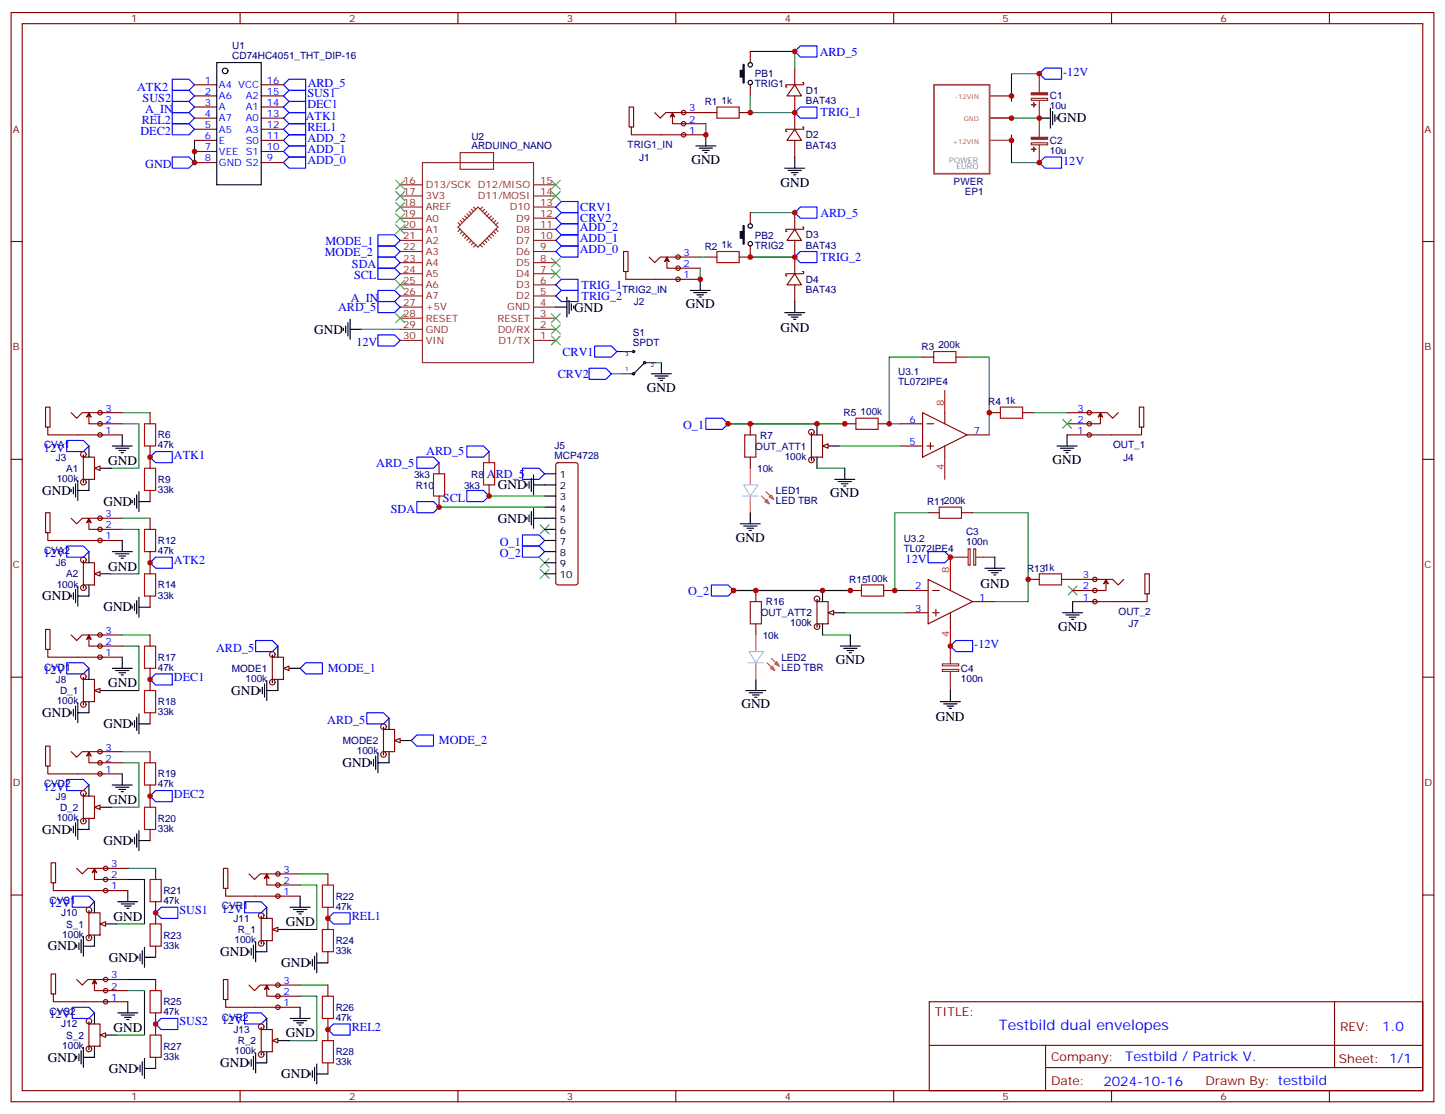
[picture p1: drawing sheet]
<svg xmlns="http://www.w3.org/2000/svg" width="459mm" height="354mm" viewBox="0 0 459 354" stroke-linecap="round" stroke-linejoin="round" font-family="sans-serif">
<g fill="none" stroke="#870000" stroke-width=".35">
<path d="M3.5 4h451.6v345.7h-451.6zM7.1 7.5h444.5v338.7h-444.5zM76.2 4v3.5M145.3 4v3.5M214.5 4v3.5M283.6 4v3.5M352.8 4v3.5M421.9 4v3.5M224 35.7h3.5M234.6 35.7h3.5M252.2 26.9l2.2 3.5h-4.6zM252.2 21.6v5.3"/>
<path d="M252.2 30.4v10.6M254.7 26.2h.4v.7h-5.7v.7h.4M252.2 41l2.2 3.6h-4.6zM252.2 44.6v5.2M254.7 40.3h.4v.7h-5.7v.7h.4M3.5 76.7h3.6M252.2 72.8l2.2 3.5h-4.6zM252.2 67.5v5.3M252.2 76.3v10.6M254.7 72.1h.4v.7h-5.7v.7h.4M451.6 76.7h3.5M224 81.6h3.5"/>
<path d="M234.6 81.6h3.5M252.2 86.9l2.2 3.5h-4.6zM252.2 90.4v5.3M254.7 86.2h.4v.7h-5.7v.7h.4M3.5 145.8h3.6M451.6 145.8h3.5M3.5 214.9h3.6M451.6 214.9h3.5M121.7 231.5h3.5v7.1h-3.5zM3.5 284.1h3.6M451.6 284.1h3.5M294.9 318h156.7v28.2h-156.7z"/>
<path d="M423.5 318l.1 20.9M295 331.8h156.4M331.8 338.9h119.6M331.8 331.8v14.1M76.2 346.2v3.5M145.3 346.2v3.5M214.5 346.2v3.5M283.6 346.2v3.5M352.8 346.2v3.5M421.9 346.2v3.5"/>
</g>
<g fill="none" stroke="#8c2424" stroke-width=".35">
<path d="M327.3 31.2h5.2v.7h-5.2zM329.8 23.4v6M329.8 31.9v11.6M127 58.7h7.1M134.1 51.6h35.2v63.5h-35.2zM146 48.4h10.6v5.3h-10.6zM169.3 58.7h7.1M327.3 45.3h5.2v.7h-5.2zM329.8 46v5.6M127 62.2h7.1M127 65.7h7.1M127 69.3h7.1"/>
<path d="M127 72.8h7.1M127 76.3h7.1M127 79.8h7.1M145.3 72.1l6.4-6.4 6.3 6.4-6.3 6.3zM145.3 70.7l.7 .7M146 70l.8 .7M146 72.8l-.7 .7M146.8 69.3l.7 .7M146.8 73.5l-.8 .7M147.5 68.5l.7 .8M147.5 74.2l-.7 .7M148.2 67.8l.7 .7"/>
<path d="M148.2 74.9l-.7 .7M148.9 67.1l.7 .7M148.9 75.6l-.7 .7M149.6 66.4l.7 .7M149.6 76.3l-.7 .7M150.3 65.7l.7 .7M150.3 77l-.7 .7M151 77.7l-.7 .7M152.4 77.7l.7 .7M153.1 77l.7 .7M153.1 65.7l-.7 .7M153.8 76.3l.7 .7"/>
<path d="M153.8 66.4l-.7 .7M154.5 67.1l-.7 .7M154.5 75.6l.7 .7M155.2 74.9l.7 .7M155.2 67.8l-.7 .7M155.9 74.2l.7 .7M155.9 68.5l-.7 .8M156.6 73.5l.7 .7M156.6 69.3l-.7 .7M157.3 72.8l.7 .7M157.3 70l-.7 .7M158 70.7l-.7 .7"/>
<path d="M169.3 62.2h7.1M169.3 65.7h7.1M169.3 69.3h7.1M169.3 72.8h7.1M169.3 76.3h7.1M169.3 79.8h7.1M127 83.4h7.1M127 86.9h7.1M127 90.4h7.1M127 93.9h7.1M127 97.5h7.1M169.3 83.4h7.1"/>
<path d="M169.3 86.9h7.1M169.3 90.4h7.1M169.3 93.9h7.1M169.3 97.5h7.1M127 101h7.1M127 104.5h7.1M127 108.1h7.1M169.3 101h7.1M169.3 104.5h7.1M169.3 108.1h7.1"/>
</g>
<path d="M227.5 34h7.1v3.5h-7.1zM227.5 79.8h7.1v3.6h-7.1z" fill="none" stroke="#a10000" stroke-width=".35"/>
<g fill="none" stroke="#000" stroke-width=".35">
<path d="M249.1 53.4h6.3M250.1 54.1h4.3M251.2 54.8h2.1M251.9 55.5h.7M252.2 49.8v3.6M249.1 99.2h6.3M250.1 99.9h4.3M252.2 95.7v3.5M251.2 100.6h2.1M251.9 101.4h.7M123.5 228v3.5M123.5 238.6v3.5"/>
<path d="M127 235.1h3.5"/>
</g>
<path d="M252.2 16.3l1.8-1.7h5.3v3.5h-5.3zM252.2 35.7l1.8-1.7h5.3v3.5h-5.3zM329.8 23.4l1.8-1.8h5.3v3.6h-5.3zM329.8 51.6l1.8-1.8h5.3v3.6h-5.3zM252.2 67.5l1.8-1.8h5.3v3.6h-5.3zM252.2 81.6l1.8-1.8h5.3v3.6h-5.3zM47.6 145.1l1.8-1.8h5.3v3.6h-5.3z" fill="none" stroke="#00f" stroke-width=".35"/>
<path d="M321 37.5h8.8M329.8 23.4h-8.8v8.8M321 42.8v8.8h8.8" fill="none" stroke="#008700" stroke-width=".35"/>
<g fill="#8c2424" stroke="#8c2424" stroke-width=".35">
<path d="M327.3 29.5h5.2v.6h-5.2z"/>
<path d="M327.4 33.2l1.4 .1z"/>
<path d="M328.1 32.6v1.4z"/>
<path d="M327.3 43.6h5.2v.6h-5.2z"/>
<path d="M327.4 47.3l1.4 .1z"/>
<path d="M328.1 46.7v1.4z"/>
</g>
<path d="M296.4 26.9h17.7v28.2h-17.7z" fill="none" stroke="#a64a4a" stroke-width=".56"/>
<path d="M314.1 30.4h6.9M314.1 37.5h6.9M314.1 44.6h6.9" fill="none" stroke="#a64a4a" stroke-width=".35"/>
<path d="M125.2 235.1l1.8-.7v1.4z" fill="#f0f0f0" stroke="#870000" stroke-width=".35"/>
<g fill="none" stroke="#000" stroke-width=".35">
<path d="M82.5 218.8v.7M83.3 218.1v2.1M84 217.1v4.2M84.7 216v6.4M88.2 215.7v3.5h-3.5M88.2 205.1v3.5M91.7 212.1h3.5M119.2 240v4.2M119.9 238.9v6.4M121.7 230.8v.7M121.7 238.9v.7M117.8 241.8v.7"/>
<path d="M118.5 241.1v2.1M119.9 242.1h3.6"/>
</g>
<g fill="none" stroke="#870000" stroke-width=".35">
<path d="M86.4 208.6h3.6v7.1h-3.6z"/>
<circle cx="121.7" cy="239.5" r=".88"/>
<circle cx="121.7" cy="230.6" r=".88"/>
</g>
<path d="M81.1 203.3h5.3l1.8 1.8-1.8 1.7h-5.3zM95.2 212.1l1.8-1.7h5.3v3.5h-5.3zM116.4 226.2h5.3l1.8 1.8-1.8 1.8h-5.3zM130.5 235.1l1.8-1.8h5.3v3.5h-5.3z" fill="none" stroke="#00f" stroke-width=".35"/>
<path d="M90 212.1l1.7-.7v1.4z" fill="#f0f0f0" stroke="#870000" stroke-width=".35"/>
<path d="M86.4 207.9v.7M86.4 216v.7M84.7 288v3.5M84.7 298.6v3.5M88.2 295h3.5" fill="none" stroke="#000" stroke-width=".35"/>
<g fill="none" stroke="#870000" stroke-width=".35">
<path d="M82.9 291.5h3.5v7.1h-3.5z"/>
<circle cx="86.4" cy="216.5" r=".88"/>
<circle cx="86.4" cy="207.7" r=".88"/>
</g>
<path d="M54.7 35.7h5.3l1.7 1.8-1.7 1.8h-5.3zM90 41l1.7-1.7h5.3v3.5h-5.3z" fill="none" stroke="#00f" stroke-width=".35"/>
<path d="M86.4 295l1.8-.7v1.4z" fill="#f0f0f0" stroke="#870000" stroke-width=".35"/>
<path d="M80.4 300v4.2M81.1 298.9v6.4M82.9 290.8v.7M82.9 298.9v.7M79 301.7v.7M79.7 301v2.1M81.1 302.1h3.6" fill="none" stroke="#000" stroke-width=".35"/>
<g fill="none" stroke="#870000" stroke-width=".35">
<circle cx="82.9" cy="290.6" r=".88"/>
<circle cx="82.9" cy="299.4" r=".88"/>
</g>
<path d="M77.6 286.2h5.3l1.8 1.8-1.8 1.7h-5.3z" fill="none" stroke="#00f" stroke-width=".35"/>
<g fill="#f0f0f0" stroke="#870000" stroke-width=".35">
<circle cx="88.2" cy="284.4" r=".71"/>
<circle cx="88.2" cy="280.9" r=".71"/>
<circle cx="88.2" cy="277.4" r=".71"/>
</g>
<path d="M79 277.4l1.8 1.8 1.7-1.8h12.7M84.7 278.1l.7 .7-.7-1.4-.7 1.4 .7-.7v2.8h10.5M104.1 277.4v3.5M71.6 282h.7v-6.4h-1.4v6.4h.7v2.4h23.6M104.1 288v7M104.1 302.1v3.5M104.1 312.7v3.5M104.1 323.3v7M104.1 337.4v3.5" fill="none" stroke="#870000" stroke-width=".35"/>
<path d="M95.2 277.4h8.9M95.2 280.9h5.3v14.1h-8.8M95.2 316.2h5.3v14.1h-8.8M95.2 312.7h8.9" fill="none" stroke="#008700" stroke-width=".35"/>
<g fill="none" stroke="#000" stroke-width=".35">
<path d="M92.1 288h6.3M93.1 288.7h4.3M94.2 289.4h2.1M94.9 290.1h.7M95.2 284.4v3.6M95.2 319.7v3.6M98.4 305.3v.7M99.1 304.6v2.1M99.8 303.5v4.2M100.5 305.6h3.6M100.5 302.4v6.4M92.1 323.3h6.3"/>
<path d="M93.1 324h4.3M94.2 324.7h2.1M94.9 325.4h.7M99.1 339.8v2.1M99.8 338.8v4.2M100.5 337.7v6.4M98.4 340.5v.7M100.5 340.9h3.6"/>
</g>
<path d="M102.3 280.9h3.5v7.1h-3.5zM102.3 295h3.5v7.1h-3.5zM102.3 316.2h3.5v7.1h-3.5zM102.3 330.3h3.5v7.1h-3.5z" fill="none" stroke="#a10000" stroke-width=".35"/>
<path d="M104.1 291.5l1.7-1.8h5.3v3.6h-5.3zM104.1 326.8l1.7-1.8h5.3v3.5h-5.3z" fill="none" stroke="#00f" stroke-width=".35"/>
<g fill="#f0f0f0" stroke="#870000" stroke-width=".35">
<circle cx="88.2" cy="319.7" r=".71"/>
<circle cx="88.2" cy="316.2" r=".71"/>
<circle cx="88.2" cy="312.7" r=".71"/>
</g>
<path d="M71.6 317.3h.7v-6.4h-1.4v6.4h.7v2.4h23.6M79 312.7l1.8 1.7 1.7-1.7h12.7M84.7 313.4l.7 .7-.7-1.4-.7 1.4 .7-.7v2.8h10.5M82.9 326.8h3.5v7h-3.5z" fill="none" stroke="#870000" stroke-width=".35"/>
<path d="M77.6 321.5h5.3l1.8 1.8-1.8 1.7h-5.3z" fill="none" stroke="#00f" stroke-width=".35"/>
<path d="M79 337v.7M79.7 336.3v2.1M80.4 335.2v4.3M81.1 334.2v6.3M84.7 333.8v3.6h-3.6M84.7 323.3v3.5M88.2 330.3h3.5" fill="none" stroke="#000" stroke-width=".35"/>
<path d="M86.4 330.3l1.8-.7v1.4z" fill="#f0f0f0" stroke="#870000" stroke-width=".35"/>
<path d="M30 321.5v3.5M30 332.1v3.5M33.5 328.5h3.5M82.9 326.1v.7M82.9 334.2v.7" fill="none" stroke="#000" stroke-width=".35"/>
<g fill="none" stroke="#870000" stroke-width=".35">
<path d="M28.2 325h3.5v7.1h-3.5z"/>
<circle cx="82.9" cy="334.7" r=".88"/>
<circle cx="82.9" cy="325.9" r=".88"/>
</g>
<path d="M54.7 39.3h5.3l1.7 1.7-1.7 1.8h-5.3zM54.7 28.7h5.3l1.7 1.7-1.7 1.8h-5.3zM91.7 28.7h5.3v3.5h-5.3l-1.7-1.8z" fill="none" stroke="#00f" stroke-width=".35"/>
<path d="M31.7 328.5l1.8-.7v1.4z" fill="#f0f0f0" stroke="#870000" stroke-width=".35"/>
<path d="M24.3 335.2v.8M25 334.5v2.2M25.8 333.5v4.2M26.5 335.6h3.5M26.5 332.4v6.4M28.2 324.3v.7M28.2 332.4v.7" fill="none" stroke="#000" stroke-width=".35"/>
<g fill="none" stroke="#870000" stroke-width=".35">
<circle cx="28.2" cy="333" r=".88"/>
<circle cx="28.2" cy="324.1" r=".88"/>
</g>
<path d="M22.9 319.7h5.3l1.8 1.8-1.8 1.8h-5.3z" fill="none" stroke="#00f" stroke-width=".35"/>
<g fill="#f0f0f0" stroke="#870000" stroke-width=".35">
<circle cx="33.5" cy="318" r=".71"/>
<circle cx="33.5" cy="314.4" r=".71"/>
<circle cx="33.5" cy="310.9" r=".71"/>
</g>
<path d="M49.4 275.6v3.6M49.4 286.2v7.1M16.9 315.5h.7v-6.4h-1.4v6.4h.7v2.5h23.7M24.3 310.9l1.8 1.8 1.8-1.8h12.7M30 311.6l.7 .7-.7-1.4-.7 1.4 .7-.7v2.8h10.6M49.4 300.3v3.5M49.4 310.9v3.5M49.4 321.5v7M49.4 335.6v3.5" fill="none" stroke="#870000" stroke-width=".35"/>
<path d="M40.6 279.2h5.3v14.1h-8.9M40.6 275.6h8.8M40.6 314.4h5.3v14.1h-8.9M40.6 310.9h8.8" fill="none" stroke="#008700" stroke-width=".35"/>
<g fill="none" stroke="#000" stroke-width=".35">
<path d="M37.4 286.2h6.3M38.5 286.9h4.2M39.5 287.6h2.1M40.2 288.3h.7M40.6 282.7v3.5M40.6 318v3.5M43.7 303.5v.7M44.4 302.8v2.1M45.2 301.7v4.3M45.9 300.7v6.3M45.9 303.8h3.5M37.4 321.5h6.3"/>
<path d="M38.5 322.2h4.2M39.5 322.9h2.1M40.2 323.6h.7M43.7 338.8v.7M44.4 338.1v2.1M45.2 337v4.2M45.9 339.1h3.5M45.9 336v6.3"/>
</g>
<path d="M47.6 279.2h3.6v7h-3.6zM47.6 293.3h3.6v7h-3.6zM47.6 314.4h3.6v7.1h-3.6zM47.6 328.5h3.6v7.1h-3.6z" fill="none" stroke="#a10000" stroke-width=".35"/>
<path d="M91.7 35.7h5.3v3.6h-5.3l-1.7-1.8zM91.7 32.2h5.3v3.5h-5.3l-1.7-1.7zM49.4 289.7l1.8-1.7h5.2v3.5h-5.2zM51.2 323.3h5.2v3.5h-5.2l-1.8-1.8z" fill="none" stroke="#00f" stroke-width=".35"/>
<g fill="#f0f0f0" stroke="#870000" stroke-width=".35">
<circle cx="33.5" cy="282.7" r=".71"/>
<circle cx="33.5" cy="279.2" r=".71"/>
<circle cx="33.5" cy="275.6" r=".71"/>
</g>
<path d="M24.3 275.6l1.8 1.8 1.8-1.8h12.7M30 276.3l.7 .7-.7-1.4-.7 1.4 .7-.7v2.9h10.6M16.9 280.2h.7v-6.3h-1.4v6.3h.7v2.5h23.7M28.2 289.7h3.5v7.1h-3.5z" fill="none" stroke="#870000" stroke-width=".35"/>
<path d="M22.9 284.4h5.3l1.8 1.8-1.8 1.8h-5.3z" fill="none" stroke="#00f" stroke-width=".35"/>
<path d="M24.3 300v.7M25 299.3v2.1M25.8 298.2v4.2M26.5 297.1v6.4M30 296.8v3.5h-3.5M30 286.2v3.5M33.5 293.3h3.5" fill="none" stroke="#000" stroke-width=".35"/>
<path d="M31.7 293.3l1.8-.7v1.4z" fill="#f0f0f0" stroke="#870000" stroke-width=".35"/>
<path d="M35.6 249.2h6.4M36.7 249.9h4.2M37.7 250.6h2.2M38.5 251.3h.7M38.8 245.6v3.6M42 266.5v.7M42.7 265.7v2.2M43.4 264.7v4.2M44.1 266.8h3.5M44.1 263.6v6.4M28.2 289v.7M28.2 297.1v.8" fill="none" stroke="#000" stroke-width=".35"/>
<g fill="none" stroke="#870000" stroke-width=".35">
<path d="M47.6 238.6v3.5M47.6 249.2v7M47.6 263.3v3.5"/>
<circle cx="28.2" cy="297.7" r=".88"/>
<circle cx="28.2" cy="288.9" r=".88"/>
</g>
<path d="M47.6 252.7l1.8-1.8h5.3v3.6h-5.3z" fill="none" stroke="#00f" stroke-width=".35"/>
<path d="M38.8 238.6h8.8M38.8 242.1h5.3v14.1h-8.8" fill="none" stroke="#008700" stroke-width=".35"/>
<path d="M45.9 256.2h3.5v7.1h-3.5zM45.9 242.1h3.5v7.1h-3.5z" fill="none" stroke="#a10000" stroke-width=".35"/>
<g fill="#f0f0f0" stroke="#870000" stroke-width=".35">
<circle cx="31.8" cy="245.6" r=".71"/>
<circle cx="31.8" cy="242.1" r=".71"/>
<circle cx="31.8" cy="238.6" r=".71"/>
</g>
<path d="M22.6 238.6l1.7 1.7 1.8-1.7h12.7M28.2 239.3l.7 .7-.7-1.4-.7 1.4 .7-.7v2.8h10.6M15.2 243.2h.7v-6.4h-1.4v6.4h.7v2.4h23.6M26.5 252.7h3.5v7.1h-3.5z" fill="none" stroke="#870000" stroke-width=".35"/>
<path d="M21.2 247.4h5.3l1.7 1.8-1.7 1.7h-5.3z" fill="none" stroke="#00f" stroke-width=".35"/>
<path d="M28.2 259.8v3.5h-3.5M28.2 249.2v3.5M31.7 256.2h3.6M22.6 262.9v.7M23.3 262.2v2.1M24 261.2v4.2M24.7 260.1v6.4" fill="none" stroke="#000" stroke-width=".35"/>
<path d="M30 256.2l1.7-.7v1.4z" fill="#f0f0f0" stroke="#870000" stroke-width=".35"/>
<path d="M35.6 212.1h6.4M36.7 212.8h4.2M37.7 213.5h2.2M38.5 214.2h.7M38.8 208.6v3.5M42 229.4v.7M42.7 228.7v2.1M43.4 227.6v4.3M44.1 229.8h3.5M44.1 226.6v6.3M26.5 252v.7M26.5 260.1v.7" fill="none" stroke="#000" stroke-width=".35"/>
<g fill="none" stroke="#870000" stroke-width=".35">
<path d="M47.6 201.5v3.6M47.6 212.1v7.1M47.6 226.2v3.6"/>
<circle cx="26.5" cy="251.8" r=".88"/>
<circle cx="26.5" cy="260.6" r=".88"/>
</g>
<path d="M47.6 215.7l1.8-1.8h5.3v3.5h-5.3z" fill="none" stroke="#00f" stroke-width=".35"/>
<path d="M38.8 205.1h5.3v14.1h-8.8M38.8 201.5h8.8" fill="none" stroke="#008700" stroke-width=".35"/>
<path d="M45.9 219.2h3.5v7h-3.5zM45.9 205.1h3.5v7h-3.5z" fill="none" stroke="#a10000" stroke-width=".35"/>
<g fill="#f0f0f0" stroke="#870000" stroke-width=".35">
<circle cx="31.8" cy="208.6" r=".71"/>
<circle cx="31.8" cy="205.1" r=".71"/>
<circle cx="31.8" cy="201.5" r=".71"/>
</g>
<path d="M15.2 206.1h.7v-6.3h-1.4v6.3h.7v2.5h23.6M22.6 201.5l1.7 1.8 1.8-1.8h12.7M26.5 215.7h3.5v7h-3.5zM28.2 202.2l.7 .8-.7-1.5-.7 1.5 .7-.8v2.9h10.6" fill="none" stroke="#870000" stroke-width=".35"/>
<path d="M21.2 210.4h5.3l1.7 1.7-1.7 1.8h-5.3z" fill="none" stroke="#00f" stroke-width=".35"/>
<path d="M28.2 212.1v3.6M31.7 219.2h3.6M22.6 225.9v.7M23.3 225.2v2.1M24 224.1v4.3M24.7 223.1v6.3M28.2 222.7v3.5h-3.5" fill="none" stroke="#000" stroke-width=".35"/>
<path d="M30 219.2l1.7-.7v1.4z" fill="#f0f0f0" stroke="#870000" stroke-width=".35"/>
<path d="M28.2 175.1v3.5M28.2 185.7v3.5M31.7 182.1h3.6M26.5 214.9v.8M26.5 223.1v.7" fill="none" stroke="#000" stroke-width=".35"/>
<g fill="none" stroke="#870000" stroke-width=".35">
<path d="M26.5 178.6h3.5v7.1h-3.5z"/>
<circle cx="26.5" cy="214.8" r=".88"/>
<circle cx="26.5" cy="223.6" r=".88"/>
</g>
<path d="M54.7 25.2h5.3l1.7 1.7-1.7 1.8h-5.3z" fill="none" stroke="#00f" stroke-width=".35"/>
<path d="M30 182.1l1.7-.7v1.4z" fill="#f0f0f0" stroke="#870000" stroke-width=".35"/>
<path d="M26.5 177.9v.7M22.6 188.8v.7M23.3 188.1v2.2M24 187.1v4.2M24.7 189.2h3.5M24.7 186v6.4M26.5 186v.7" fill="none" stroke="#000" stroke-width=".35"/>
<g fill="none" stroke="#870000" stroke-width=".35">
<circle cx="26.5" cy="177.7" r=".88"/>
<circle cx="26.5" cy="186.5" r=".88"/>
</g>
<path d="M21.2 173.3h5.3l1.7 1.8-1.7 1.7h-5.3z" fill="none" stroke="#00f" stroke-width=".35"/>
<g fill="#f0f0f0" stroke="#870000" stroke-width=".35">
<circle cx="31.8" cy="171.6" r=".71"/>
<circle cx="31.8" cy="168" r=".71"/>
<circle cx="31.8" cy="164.5" r=".71"/>
</g>
<g fill="none" stroke="#870000" stroke-width=".35">
<path d="M61.7 26.9h7.1M61.7 30.4h7.1M61.7 34h7.1M61.7 37.5h7.1M82.9 26.9h7.1M82.9 30.4h7.1M82.9 34h7.1M82.9 37.5h7.1M61.7 41h7.1M61.7 44.6h7.1M61.7 48.1h7.1M61.7 51.6h7.1"/>
<path d="M82.9 41h7.1M82.9 44.6h7.1M82.9 48.1h7.1M82.9 51.6h7.1M47.6 131v3.5M47.6 141.6v7M47.6 155.7v3.5M15.2 169.1h.7v-6.4h-1.4v6.4h.7v2.5h23.6M22.6 164.5l1.7 1.8 1.8-1.8h12.7M28.2 165.2l.7 .7-.7-1.4-.7 1.4 .7-.7v2.8h10.6M47.6 164.5v3.5M47.6 175.1v7"/>
<path d="M47.6 189.2v3.5"/>
</g>
<path d="M61.7 44.6v7M38.8 134.5h5.3v14.1h-8.8M38.8 131h8.8M38.8 168h5.3v14.1h-8.8M38.8 164.5h8.8" fill="none" stroke="#008700" stroke-width=".35"/>
<g fill="none" stroke="#000" stroke-width=".35">
<path d="M68.8 19.9h14.1v38.8h-14.1zM38.8 138v3.6M35.6 141.6h6.4M36.7 142.3h4.2M37.7 143h2.2M38.5 143.7h.7M42 158.9v.7M42.7 158.2v2.1M43.4 157.1v4.2M44.1 156v6.4M44.1 159.2h3.5M35.6 175.1h6.4"/>
<path d="M36.7 175.8h4.2M37.7 176.5h2.2M38.5 177.2h.7M38.8 171.6v3.5M42 192.4v.7M42.7 191.7v2.1M43.4 190.6v4.2M44.1 192.7h3.5M44.1 189.5v6.4"/>
<circle cx="71.4" cy="22.5" r=".88"/>
</g>
<path d="M45.9 134.5h3.5v7.1h-3.5zM45.9 148.6h3.5v7.1h-3.5zM45.9 168h3.5v7.1h-3.5zM45.9 182.1h3.5v7.1h-3.5z" fill="none" stroke="#a10000" stroke-width=".35"/>
<path d="M54.7 32.2h5.3l1.7 1.8-1.7 1.7h-5.3zM90 26.9l1.7-1.7h5.3v3.5h-5.3zM54.7 49.8h5.3l1.7 1.8-1.7 1.8h-5.3zM90 51.6l1.7-1.8h5.3v3.6h-5.3zM90 48.1l1.7-1.8h5.3v3.5h-5.3zM90 44.6l1.7-1.8h5.3v3.5h-5.3zM47.6 178.6l1.8-1.8h5.3v3.6h-5.3z" fill="none" stroke="#00f" stroke-width=".35"/>
<g fill="#f0f0f0" stroke="#870000" stroke-width=".35">
<circle cx="31.8" cy="138" r=".71"/>
<circle cx="31.8" cy="134.5" r=".71"/>
<circle cx="31.8" cy="131" r=".71"/>
</g>
<path d="M15.2 135.6h.7v-6.4h-1.4v6.4h.7v2.4h23.6M22.6 131l1.7 1.8 1.8-1.8h12.7M28.2 131.7l.7 .7-.7-1.4-.7 1.4 .7-.7v2.8h10.6M26.5 145.1h3.5v7.1h-3.5z" fill="none" stroke="#870000" stroke-width=".35"/>
<path d="M21.2 139.8h5.3l1.7 1.8-1.7 1.7h-5.3z" fill="none" stroke="#00f" stroke-width=".35"/>
<path d="M22.6 155.3v.7M23.3 154.6v2.1M24 153.6v4.2M24.7 152.5v6.4M28.2 152.2v3.5h-3.5M28.2 141.6v3.5M31.7 148.6h3.6" fill="none" stroke="#000" stroke-width=".35"/>
<path d="M30 148.6l1.7-.7v1.4z" fill="#f0f0f0" stroke="#870000" stroke-width=".35"/>
<g fill="none" stroke="#000" stroke-width=".35">
<path d="M204.6 115.1l-3.5 3.5M26.5 144.4v.7M26.5 152.5v.7"/>
<circle cx="238.1" cy="20.6" r=".71"/>
<circle cx="238.1" cy="26.2" r=".71"/>
<circle cx="201.1" cy="118.6" r=".35"/>
<circle cx="201.1" cy="111.6" r=".35"/>
<circle cx="204.6" cy="115.1" r=".35"/>
</g>
<g fill="none" stroke="#870000" stroke-width=".35">
<path d="M238.1 16.3v3.6M238.1 26.9v3.5M285.8 134.5h7M292.8 131l14.1 7-14.1 7.1zM294.2 134.5h2.1M299.9 131v3.5M306.9 138h7.1M285.8 141.6h7M294.2 141.6h2.1M295.3 140.5v2.1M299.9 141.6v3.5M287.5 187.4h7.1"/>
<path d="M287.5 194.5h7.1M294.6 183.9l14.1 7.1-14.1 7zM296 187.4h2.1M296 194.5h2.1M297 193.4v2.1M301.6 183.9v3.5M301.6 194.5v3.5M308.7 191h7"/>
<circle cx="26.5" cy="153" r=".88"/>
<circle cx="26.5" cy="144.2" r=".88"/>
</g>
<path d="M200.4 111.6h.7M200.4 118.6h.7" fill="none" stroke="#8c2424" stroke-width=".35"/>
<path d="M197.6 111.6h3.5M197.6 118.6h3.5M204.6 115.1h3.5" fill="none" stroke="#333" stroke-width=".35"/>
<path d="M299.9 123.9v7.1M299.9 145.1v7.1M301.6 176.8v7.1M301.6 198v7.1" fill="none" stroke="#f00" stroke-width=".35"/>
<path d="M234.9 22.3h1.1v2.1h-1.1z" fill="#000" stroke="#000" stroke-width=".35"/>
<path d="M236 20.6v5.6" fill="none" stroke="#000" stroke-width=".71"/>
<path d="M238.1 16.3h14.1v5.3M238.1 67.5h14.1" fill="none" stroke="#008700" stroke-width=".35"/>
<g fill="#f0f0f0" stroke="#870000" stroke-width=".35">
<circle cx="215.2" cy="88.7" r=".71"/>
<circle cx="215.2" cy="85.1" r=".71"/>
<circle cx="215.2" cy="81.6" r=".71"/>
</g>
<path d="M238.1 67.5v3.5M238.1 78.1v3.5M198.6 86.2h.7v-6.4h-1.4v6.4h.7v2.5h23.6M206 81.6l1.8 1.8 1.7-1.8h12.7M211.7 82.3l.7 .7-.7-1.4-.7 1.4 .7-.7v2.8h10.5" fill="none" stroke="#870000" stroke-width=".35"/>
<g fill="none" stroke="#000" stroke-width=".35">
<path d="M219.1 92.2h6.3M220.1 92.9h4.3M221.2 93.6h2.1M221.9 94.3h.7M222.2 88.7v3.5"/>
<circle cx="238.1" cy="71.7" r=".71"/>
<circle cx="238.1" cy="77.4" r=".71"/>
</g>
<path d="M222.2 81.6h1.8M222.2 85.1v3.6M238.1 81.6h14.1" fill="none" stroke="#008700" stroke-width=".35"/>
<path d="M234.9 73.5h1.1v2.1h-1.1z" fill="#000" stroke="#000" stroke-width=".35"/>
<path d="M236 71.7v5.7" fill="none" stroke="#000" stroke-width=".71"/>
<g fill="#f0f0f0" stroke="#870000" stroke-width=".35">
<circle cx="217" cy="42.8" r=".71"/>
<circle cx="217" cy="39.3" r=".71"/>
<circle cx="217" cy="35.7" r=".71"/>
</g>
<path d="M207.8 35.7l1.7 1.8 1.8-1.8h12.7M213.4 36.4l.7 .7-.7-1.4-.7 1.4 .7-.7v2.9h10.6M200.4 40.3h.7v-6.3h-1.4v6.3h.7v2.5h23.6M257.5 138h3.6v7.1h-3.6zM268.1 134.5h3.5M278.7 134.5h3.5M139.3 146.9v3.5M139.3 157.4v3.6M155.2 143.3v3.6M155.2 153.9v3.5M176.6 147.1l.5-.2h5.6l.5 .2 .2 .5v37.4l-.2 .5-.5 .2h-5.6l-.5-.3-.2-.4v-37.4z" fill="none" stroke="#870000" stroke-width=".35"/>
<path d="M224 39.3v3.5M238.1 30.4v5.3h14.1M155.2 157.4h17.7M139.3 161h33.6" fill="none" stroke="#008700" stroke-width=".35"/>
<g fill="none" stroke="#000" stroke-width=".35">
<path d="M220.8 46.3h6.4M221.9 47h4.2M223 47.7h2.1M223.7 48.4h.7M224 42.8v3.5M206.7 118.6h6.4M207.8 119.3h4.2M209.9 115.1v3.5M208.8 120.1h2.2M209.5 120.8h.8M259.3 134.5v3.5M167.2 153.6v.7"/>
<path d="M167.9 152.9v2.1M168.6 151.8v4.2M169.3 153.9h7.1M169.3 150.7v6.4M172.9 150.4h3.5M172.9 157.4h3.5M259.3 145.1v3.5M262.8 141.6h3.5M167.2 164.1v.8M167.9 163.4v2.2M168.6 162.4v4.2M169.3 161.3v6.4"/>
<path d="M169.3 164.5h7.1M172.9 161h3.5M172.9 168h3.5M172.9 171.6h3.5M172.9 175.1h3.5M172.9 178.6h3.5M172.9 182.1h3.5"/>
</g>
<g fill="none" stroke="#00f" stroke-width=".35">
<path d="M119.9 78.1h5.3l1.8 1.7-1.8 1.8h-5.3zM119.9 74.5h5.3l1.8 1.8-1.8 1.8h-5.3zM178.2 64h5.2v3.5h-5.2l-1.8-1.8zM178.2 67.5h5.2v3.5h-5.2l-1.8-1.7zM178.2 78.1h5.2v3.5h-5.2l-1.8-1.8zM178.2 74.5h5.2v3.6h-5.2l-1.8-1.8zM178.2 71h5.2v3.5h-5.2l-1.8-1.7zM119.9 95.7h5.3l1.8 1.8-1.8 1.7h-5.3zM119.9 92.2h5.3l1.8 1.7-1.8 1.8h-5.3zM119.9 85.1h5.3l1.8 1.8-1.8 1.8h-5.3zM119.9 81.6h5.3l1.8 1.8-1.8 1.7h-5.3zM176.4 90.4l1.8-1.7h5.2v3.5h-5.2z"/>
<path d="M176.4 93.9l1.8-1.7h5.2v3.5h-5.2zM187 116.9h5.3l1.7 1.7-1.7 1.8h-5.3zM188.7 109.8h5.3l1.8 1.8-1.8 1.7h-5.3zM224 132.8h5.3l1.8 1.7-1.8 1.8h-5.3zM132.3 159.2h5.3l1.7 1.8-1.7 1.7h-5.3zM132.3 145.1h5.3l1.7 1.8-1.7 1.7h-5.3zM148.2 155.7h5.3l1.7 1.7-1.7 1.8h-5.3zM148.2 141.6h5.3l1.7 1.7-1.7 1.8h-5.3zM165.8 148.6h5.3l1.8 1.8-1.8 1.8h-5.3zM165.8 173.3h5.3l1.8 1.8-1.8 1.7h-5.3zM165.8 169.8h5.3l1.8 1.8-1.8 1.7h-5.3z"/>
</g>
<path d="M171.4 177.2l2.9 2.8M171.4 166.6l2.9 2.8M174.3 177.2l-2.9 2.8M174.3 166.6l-2.9 2.8M171.4 180.7l2.9 2.9M174.3 180.7l-2.9 2.9" fill="none" stroke="#3c3" stroke-width=".35"/>
<path d="M271.6 132.8h7.1v3.5h-7.1zM137.6 150.4h3.5v7h-3.5zM153.5 146.9h3.5v7h-3.5z" fill="none" stroke="#a10000" stroke-width=".35"/>
<path d="M261.1 141.6l1.7-.7v1.4z" fill="#f0f0f0" stroke="#870000" stroke-width=".35"/>
<path d="M257.5 137.3v.7M257.5 145.5v.7M264.9 152.2h6.4M266 152.9h4.2M267.1 153.6h2.1M267.8 154.3h.7M268.1 148.6v3.6" fill="none" stroke="#000" stroke-width=".35"/>
<g fill="none" stroke="#870000" stroke-width=".35">
<path d="M292.8 113.3h3.5M303.4 113.3h3.5M314 131h3.5M324.6 131h3.5"/>
<circle cx="257.5" cy="137.2" r=".88"/>
<circle cx="257.5" cy="146" r=".88"/>
</g>
<path d="M292.8 113.3h-10.6v21.2h3.6M306.9 113.3h7.1v24.7M231.1 134.5h37M266.3 141.6h19.5" fill="none" stroke="#008700" stroke-width=".35"/>
<path d="M296.3 111.6h7.1v3.5h-7.1zM317.5 129.2h7.1v3.6h-7.1z" fill="none" stroke="#a10000" stroke-width=".35"/>
<g fill="#f0f0f0" stroke="#870000" stroke-width=".35">
<circle cx="345.7" cy="138" r=".71"/>
<circle cx="345.7" cy="134.5" r=".71"/>
<circle cx="345.7" cy="131" r=".71"/>
</g>
<path d="M238.1 134.5v3.5M338.7 131h12.7l1.7 1.8 1.8-1.8M349.2 131.7l-.7 .7 .7-1.4 .8 1.4-.8-.7v2.8h-10.5M362.3 135.6h-.7v-6.4h1.4v6.4h-.7v2.4h-23.6M238.1 145.1v3.5M239.9 187.4v3.6M239.9 198v3.5" fill="none" stroke="#870000" stroke-width=".35"/>
<path d="M231.1 134.5h28.2M328.1 131h10.6M259.3 148.6h8.8M232.8 187.4h28.3M261.1 201.5h8.8" fill="none" stroke="#008700" stroke-width=".35"/>
<g fill="none" stroke="#000" stroke-width=".35">
<path d="M338.7 138v3.6M335.5 141.6h6.3M336.5 142.3h4.3M337.6 143h2.1M338.3 143.7h.7M234.9 166.3h6.4M236 167h4.2M237.1 167.7h2.1M237.8 168.4h.7M238.1 162.7v3.6M337.3 194.5h6.3M338.3 195.2h4.2"/>
<path d="M339.4 195.9h2.1M340.1 196.6h.7M340.4 191v3.5M236.7 219.2h6.4M237.8 219.9h4.2M239.9 215.7v3.5M238.8 220.6h2.1M239.5 221.3h.7"/>
</g>
<path d="M337.3 133.1l2.8 2.8M340.1 133.1l-2.8 2.8M339 186l2.8 2.8M341.8 186l-2.8 2.8" fill="none" stroke="#3c3" stroke-width=".35"/>
<path d="M238.1 148.6v5.3M238.1 157.4v5.3M241.7 157.4l2.4 2.5M242.7 159.2l.7-.7 .7 1.4zM243.1 156l2.4 2.5M244.1 157.8l.7-.7 .7 1.4zM239.9 201.5v5.3M239.9 210.4v5.3M243.4 210.4l2.5 2.4M244.5 212.1l.7-.7 .7 1.4zM244.8 209l2.5 2.4M245.9 210.7l.7-.7 .7 1.4z" fill="none" stroke="#ed5730" stroke-width=".35"/>
<path d="M235.7 157.4h4.9M236 153.9h4.6l-2.5 3.5zM237.4 210.4h5M237.8 206.8h4.6l-2.5 3.6z" fill="none" stroke="#8adbf0" stroke-width=".35"/>
<path d="M236.4 138h3.5v7.1h-3.5zM238.1 191h3.6v7h-3.6z" fill="none" stroke="#a10000" stroke-width=".35"/>
<g fill="#f0f0f0" stroke="#870000" stroke-width=".35">
<circle cx="347.5" cy="191" r=".71"/>
<circle cx="347.5" cy="187.4" r=".71"/>
<circle cx="347.5" cy="183.9" r=".71"/>
</g>
<path d="M294.6 162.7h3.5M305.2 162.7h3.5M259.3 191h3.5v7h-3.5zM326.3 183.9h3.5M336.9 183.9h16.2l1.8 1.8 1.8-1.8M351 184.6l-.7 .7 .7-1.4 .7 1.4-.7-.7v2.8h-10.6M364.1 188.5h-.7v-6.4h1.4v6.4h-.7v2.5h-23.7" fill="none" stroke="#870000" stroke-width=".35"/>
<path d="M298.1 161h7.1v3.5h-7.1zM329.8 182.1h7.1v3.6h-7.1z" fill="none" stroke="#a10000" stroke-width=".35"/>
<path d="M294.6 162.7h-10.6v24.7h3.5M308.7 162.7h17.6v28.3h-10.6M232.8 187.4h37.1M268.1 194.5h19.4" fill="none" stroke="#008700" stroke-width=".35"/>
<path d="M261.1 187.4v3.6M261.1 198v3.5M264.6 194.5h3.5M266.7 205.1h6.3M267.8 205.8h4.2M268.8 206.5h2.1M269.5 207.2h.7M269.9 201.5v3.6" fill="none" stroke="#000" stroke-width=".35"/>
<path d="M262.8 194.5l1.8-.7v1.4z" fill="#f0f0f0" stroke="#870000" stroke-width=".35"/>
<g fill="none" stroke="#000" stroke-width=".35">
<path d="M329.8 37.5h3.6M333.4 34.3v6.4M334.1 35.4v4.2M334.8 36.4v2.2M335.5 37.1v.8M176.4 97.5h3.5M179.9 94.3v6.3M180.6 95.4v4.2M181.3 96.4v2.1M182 97.1v.7M109 104.2v.7M109.7 103.5v2.1"/>
<path d="M110.4 102.4v4.2M111.1 104.5h3.6M111.1 101.4v6.3M315.7 176.8v3.6M259.3 190.3v.7M259.3 198.4v.7M312.6 180.4h6.3M313.6 181.1h4.3M314.7 181.8h2.1M315.4 182.5h.7M301.6 219.2v3.5M298.4 222.7h6.4"/>
<path d="M299.5 223.4h4.2M300.6 224.1h2.1M301.3 224.8h.7"/>
</g>
<g fill="none" stroke="#870000" stroke-width=".35">
<path d="M269.9 187.4h3.5M280.5 187.4h3.5"/>
<circle cx="259.3" cy="190.1" r=".88"/>
<circle cx="259.3" cy="198.9" r=".88"/>
</g>
<path d="M273.4 185.7h7.1v3.5h-7.1z" fill="none" stroke="#a10000" stroke-width=".35"/>
<path d="M119.9 106.3h5.3l1.8 1.8-1.8 1.7h-5.3zM294.6 175.1h5.3l1.7 1.7-1.7 1.8h-5.3zM225.8 185.7h5.3l1.7 1.7-1.7 1.8h-5.3zM301.6 205.1l1.8-1.8h5.3v3.5h-5.3z" fill="none" stroke="#00f" stroke-width=".35"/>
<path d="M301.6 176.8h5.7M307.3 174.2h.6v5.2h-.6zM309 174.2h.7v5.2h-.7zM309.7 176.8h6M299.1 212.5h5.2v.6h-5.2zM299.1 210.7h5.2v.6h-5.2zM301.6 205.1v5.6M301.6 213.2v6" fill="none" stroke="#8c2424" stroke-width=".35"/>
<g fill="none" stroke="#3c3" stroke-width=".35">
<path d="M125.6 57.3l2.8 2.8M128.4 57.3l-2.8 2.8M175 57.3l2.8 2.8M177.8 57.3l-2.8 2.8M125.6 71.4l2.8 2.8M125.6 67.8l2.8 2.9M125.6 64.3l2.8 2.8M125.6 60.8l2.8 2.8M128.4 71.4l-2.8 2.8M128.4 67.8l-2.8 2.9M128.4 64.3l-2.8 2.8M128.4 60.8l-2.8 2.8"/>
<path d="M175 60.8l2.8 2.8M177.8 60.8l-2.8 2.8M125.6 99.6l2.8 2.8M125.6 89l2.8 2.8M128.4 99.6l-2.8 2.8M128.4 89l-2.8 2.8M175 99.6l2.8 2.8M175 82l2.8 2.8M175 85.5l2.8 2.8M177.8 99.6l-2.8 2.8M177.8 82l-2.8 2.8M177.8 85.5l-2.8 2.8"/>
<path d="M175 103.1l2.8 2.8M175 106.6l2.8 2.9M177.8 103.1l-2.8 2.8M177.8 106.6l-2.8 2.9"/>
</g>
<path d="M114.7 104.5h12.3M194 118.6h3.6M195.8 111.6h1.8M208.1 115.1h1.8" fill="none" stroke="#008700" stroke-width=".35"/>
<g fill="#c00">
<circle cx="321" cy="37.5" r=".88"/>
<circle cx="321" cy="30.4" r=".88"/>
<circle cx="321" cy="44.6" r=".88"/>
<circle cx="329.8" cy="37.5" r=".88"/>
<circle cx="329.8" cy="23.4" r=".88"/>
<circle cx="329.8" cy="51.6" r=".88"/>
<circle cx="47.6" cy="145.1" r=".88"/>
<circle cx="104.1" cy="291.5" r=".88"/>
<circle cx="104.1" cy="326.8" r=".88"/>
<circle cx="49.4" cy="325" r=".88"/>
<circle cx="49.4" cy="289.7" r=".88"/>
<circle cx="47.6" cy="252.7" r=".88"/>
<circle cx="47.6" cy="215.7" r=".88"/>
<circle cx="47.6" cy="178.6" r=".88"/>
<circle cx="61.7" cy="48.1" r=".88"/>
<circle cx="61.7" cy="51.6" r=".88"/>
<circle cx="238.1" cy="81.6" r=".88"/>
<circle cx="252.2" cy="81.6" r=".88"/>
<circle cx="252.2" cy="35.7" r=".88"/>
<circle cx="238.1" cy="35.7" r=".88"/>
<circle cx="252.2" cy="16.3" r=".88"/>
<circle cx="224" cy="42.8" r=".88"/>
<circle cx="252.2" cy="67.5" r=".88"/>
<circle cx="222.3" cy="88.7" r=".88"/>
<circle cx="155.2" cy="157.4" r=".88"/>
<circle cx="139.3" cy="161" r=".88"/>
<circle cx="259.3" cy="134.5" r=".88"/>
<circle cx="268.1" cy="134.5" r=".88"/>
<circle cx="282.2" cy="134.5" r=".88"/>
<circle cx="314" cy="131" r=".88"/>
<circle cx="231.1" cy="134.5" r=".88"/>
<circle cx="238.1" cy="134.5" r=".88"/>
<circle cx="239.9" cy="187.4" r=".88"/>
<circle cx="232.8" cy="187.4" r=".88"/>
<circle cx="284" cy="187.4" r=".88"/>
<circle cx="269.9" cy="187.4" r=".88"/>
<circle cx="261.1" cy="187.4" r=".88"/>
<circle cx="301.6" cy="205.1" r=".88"/>
<circle cx="326.3" cy="183.9" r=".88"/>
<circle cx="301.6" cy="176.8" r=".88"/>
</g>
<text font-size="4.6" fill="#00f" x="317" y="327">Testbild dual envelopes</text>
<g font-size="4.2">
<text x="335.7" y="38.9">GND</text>
<text x="219.4" y="52">GND</text>
<text x="247.7" y="59.4">GND</text>
<text x="182.2" y="98.9">GND</text>
<text x="217.7" y="97.8">GND</text>
<text x="99.7" y="105.9">GND</text>
<text x="247.7" y="105.3">GND</text>
<text x="205.3" y="124.3">GND</text>
<text x="34.3" y="147.6">GND</text>
<text x="334.1" y="147.2">GND</text>
<text x="158.1" y="155.3">GND</text>
<text x="13.4" y="157">GND</text>
<text x="32.8" y="160.6">GND</text>
<text x="263.5" y="157.8">GND</text>
<text x="158.1" y="165.9">GND</text>
<text x="233.5" y="171.9">GND</text>
<text x="34.3" y="181.1">GND</text>
<text x="13.4" y="190.6">GND</text>
<text x="311.2" y="186.5">GND</text>
<text x="32.8" y="194.1">GND</text>
<text x="335.8" y="200.1">GND</text>
<text x="265.3" y="210.7">GND</text>
<text x="34.3" y="218.2">GND</text>
<text x="73.4" y="220.5">GND</text>
<text x="13.4" y="227.6">GND</text>
<text x="235.3" y="224.8">GND</text>
<text x="32.8" y="231.1">GND</text>
<text x="297" y="228.8">GND</text>
<text x="108.7" y="243.5">GND</text>
<text x="34.3" y="255.2">GND</text>
<text x="13.4" y="264.6">GND</text>
<text x="32.8" y="268.2">GND</text>
<text x="36.1" y="292.3">GND</text>
<text x="90.8" y="294">GND</text>
<text x="15.2" y="301.7">GND</text>
<text x="34.6" y="305.2">GND</text>
<text x="69.9" y="303.4">GND</text>
<text x="89.3" y="307">GND</text>
<text x="36.1" y="327.5">GND</text>
<text x="90.8" y="329.3">GND</text>
<text x="15.2" y="337">GND</text>
<text x="34.6" y="340.5">GND</text>
<text x="69.9" y="338.7">GND</text>
<text x="89.3" y="342.2">GND</text>
</g>
<g font-size="4.2" fill="#00f">
<text x="438.7" y="327.2">1.0</text>
<text x="357.1" y="336.8">Testbild / Patrick V.</text>
<text x="350.2" y="344.6">2024-10-16</text>
</g>
<g font-size="3.9" fill="#00f">
<text x="260.1" y="17.6">ARD_5</text>
<text x="43.5" y="28.9">ATK2</text>
<text x="97.6" y="27.6">ARD_5</text>
<text x="337.4" y="24">-12V</text>
<text x="45.3" y="32.4">SUS2</text>
<text x="46.1" y="35.7">A_IN</text>
<text x="97.5" y="30.9">SUS1</text>
<text x="97.5" y="34.4">DEC1</text>
<text x="45" y="39.4">REL2</text>
<text x="97.1" y="37.9">ATK1</text>
<text x="97.5" y="41.5">REL1</text>
<text x="260.4" y="36.9">TRIG_1</text>
<text x="44.6" y="43">DEC2</text>
<text x="97.5" y="45">ADD_2</text>
<text x="46.1" y="53.4">GND</text>
<text x="97.5" y="52.1">ADD_0</text>
<text x="97.5" y="48.5">ADD_1</text>
<text x="337.4" y="52.2">12V</text>
<text x="184.1" y="66.9">CRV1</text>
<text x="184.1" y="70.5">CRV2</text>
<text x="260.4" y="68.8">ARD_5</text>
<text x="103.3" y="77.8">MODE_1</text>
<text x="184" y="76.8">ADD_1</text>
<text x="184" y="73.2">ADD_2</text>
<text x="103.1" y="81.3">MODE_2</text>
<text x="184" y="80.3">ADD_0</text>
<text x="260.4" y="82.8">TRIG_2</text>
<text x="111.7" y="85.1">SDA</text>
<text x="112.4" y="88.7">SCL</text>
<text x="111.4" y="95.7">A_IN</text>
<text x="184.6" y="91.6">TRIG_1</text>
<text x="184.6" y="95.1">TRIG_2</text>
<text x="107.3" y="98.7">ARD_5</text>
<text x="113.1" y="109.9">12V</text>
<text x="178.5" y="112.9">CRV1</text>
<text x="177" y="119.9">CRV2</text>
<text x="216.8" y="136.3">O_1</text>
<text x="14" y="143.3">12V</text>
<text x="55.2" y="145.5">ATK1</text>
<text x="119.4" y="148.1">ARD_5</text>
<text x="135.3" y="144.6">ARD_5</text>
<text x="154.6" y="151.7">ARD_5</text>
<text x="140.6" y="159.2">SCL</text>
<text x="124" y="162.7">SDA</text>
<text x="158.6" y="173.3">O_1</text>
<text x="14" y="176.8">12V</text>
<text x="55.2" y="179.1">ATK2</text>
<text x="158.6" y="176.8">O_2</text>
<text x="287.4" y="178.7">12V</text>
<text x="218.4" y="188.7">O_2</text>
<text x="68.6" y="206.8">ARD_5</text>
<text x="309.2" y="205.7">-12V</text>
<text x="14" y="213.9">12V</text>
<text x="104" y="213.1">MODE_1</text>
<text x="55.2" y="216.1">DEC1</text>
<text x="103.9" y="229.8">ARD_5</text>
<text x="139.3" y="236.1">MODE_2</text>
<text x="14" y="250.9">12V</text>
<text x="55.2" y="253.1">DEC2</text>
<text x="15.7" y="288">12V</text>
<text x="57" y="290.2">SUS1</text>
<text x="70.4" y="289.7">12V</text>
<text x="111.7" y="292">REL1</text>
<text x="15.7" y="323.3">12V</text>
<text x="57" y="325.5">SUS2</text>
<text x="70.4" y="325">12V</text>
<text x="111.7" y="327.2">REL2</text>
</g>
<g font-size="3.9" fill="#800">
<text x="296.7" y="322.5">TITLE:</text>
<text x="425.3" y="327.2">REV:</text>
<text x="333.6" y="336.7">Company:</text>
<text x="425" y="337.4">Sheet: 1/1</text>
<text x="333.6" y="344.4">Date:</text>
<text x="382.6" y="344.5">Drawn By: testbild</text>
</g>
<g font-size="3.2" fill="#800">
<text x="41.6" y="7">1</text>
<text x="110.8" y="7">2</text>
<text x="179.9" y="7">3</text>
<text x="249.1" y="7">4</text>
<text x="318.2" y="7">5</text>
<text x="387.3" y="7">6</text>
<text x="4.1" y="42.1">A</text>
<text x="452.1" y="42.1">A</text>
<text x="4.1" y="111.2">B</text>
<text x="452.1" y="111.2">B</text>
<text x="4.1" y="180.4">C</text>
<text x="452.1" y="180.4">C</text>
<text x="4.1" y="249.5">D</text>
<text x="452.1" y="249.5">D</text>
<text x="41.6" y="349.2">1</text>
<text x="110.8" y="349.2">2</text>
<text x="179.9" y="349.2">3</text>
<text x="249.1" y="349.2">4</text>
<text x="318.2" y="349.2">5</text>
<text x="387.3" y="349.2">6</text>
</g>
<g font-size="3.2" fill="#000080">
<text x="73.7" y="15.6">U1</text>
<text x="73.7" y="18.8">CD74HC4051_THT_DIP-16</text>
<text x="239.5" y="27.7">TRIG1</text>
<text x="239.5" y="24.5">PB1</text>
<text x="255.8" y="29.8">D1</text>
<text x="223.7" y="33.3">R1</text>
<text x="229" y="32.9">1k</text>
<text x="255.8" y="33">BAT43</text>
<text x="333.2" y="34.7">10u</text>
<text x="333.2" y="31.6">C1</text>
<text x="149.6" y="47.4">ARDUINO_NANO</text>
<text x="149.6" y="44.3">U2</text>
<text x="199.2" y="47">TRIG1_IN</text>
<text x="255.8" y="47.2">BAT43</text>
<text x="255.8" y="43.9">D2</text>
<text x="333.2" y="45.7">C2</text>
<text x="202.9" y="50.9">J1</text>
<text x="333.2" y="48.9">10u</text>
<text x="302.7" y="58.7">PWER</text>
<text x="306.2" y="62">EP1</text>
<text x="239.5" y="75.8">PB2</text>
<text x="255.8" y="75.7">D3</text>
<text x="223.7" y="79.2">R2</text>
<text x="229" y="78.8">1k</text>
<text x="239.5" y="78.9">TRIG2</text>
<text x="255.8" y="78.9">BAT43</text>
<text x="255.8" y="89.8">D4</text>
<text x="197.4" y="92.9">TRIG2_IN</text>
<text x="255.8" y="93">BAT43</text>
<text x="201.1" y="96.8">J2</text>
<text x="200.9" y="106.6">S1</text>
<text x="200.9" y="109.8">SPDT</text>
<text x="292.5" y="110.9">R3</text>
<text x="297.8" y="110.5">200k</text>
<text x="285" y="119.1">U3.1</text>
<text x="285" y="122.2">TL072IPE4</text>
<text x="273.1" y="131.7">100k</text>
<text x="313.6" y="128.6">R4</text>
<text x="319" y="128.2">1k</text>
<text x="267.8" y="132.1">R5</text>
<text x="14" y="142.3">CVA1</text>
<text x="50.1" y="142.3">47k</text>
<text x="50.1" y="139.1">R6</text>
<text x="176" y="142.6">J5</text>
<text x="239.7" y="142.7">OUT_ATT1</text>
<text x="241.3" y="139.2">R7</text>
<text x="353.3" y="142.3">OUT_1</text>
<text x="17.7" y="146.2">J3</text>
<text x="21" y="149.8">A1</text>
<text x="176" y="145.8">MCP4728</text>
<text x="240.3" y="149.8">10k</text>
<text x="249.1" y="145.9">100k</text>
<text x="356.4" y="146.2">J4</text>
<text x="18" y="153">100k</text>
<text x="50.1" y="153.3">R9</text>
<text x="131.4" y="151.6">3k3</text>
<text x="131.9" y="155.1">R10</text>
<text x="147.3" y="155.1">3k3</text>
<text x="149.6" y="151.6">R8</text>
<text x="50.1" y="156.5">33k</text>
<text x="246.2" y="160.1">LED TBR</text>
<text x="246.2" y="156.8">LED1</text>
<text x="294.2" y="160.3">R11200k</text>
<text x="50.1" y="172.7">R12</text>
<text x="286.8" y="172">U3.2</text>
<text x="306.6" y="173.1">100n</text>
<text x="306.6" y="169.9">C3</text>
<text x="14" y="175.8">CVA2</text>
<text x="17.7" y="179.7">J6</text>
<text x="50.1" y="175.9">47k</text>
<text x="286.8" y="175.1">TL072IPE4</text>
<text x="21" y="183.3">A2</text>
<text x="269.5" y="185">R15100k</text>
<text x="326" y="181.5">R131k</text>
<text x="18" y="186.5">100k</text>
<text x="50.1" y="190">33k</text>
<text x="50.1" y="186.8">R14</text>
<text x="241.5" y="195.6">OUT_ATT2</text>
<text x="243.1" y="192.1">R16</text>
<text x="355" y="195.2">OUT_2</text>
<text x="242.1" y="202.7">10k</text>
<text x="250.8" y="198.8">100k</text>
<text x="358.2" y="199.1">J7</text>
<text x="50.1" y="209.7">R17</text>
<text x="248" y="209.7">LED2</text>
<text x="14" y="212.8">CVD1</text>
<text x="50.1" y="212.9">47k</text>
<text x="73.6" y="213.3">MODE1</text>
<text x="248" y="213">LED TBR</text>
<text x="305" y="213.3">C4</text>
<text x="17.7" y="216.8">J8</text>
<text x="19" y="220.3">D_1</text>
<text x="78" y="216.5">100k</text>
<text x="305" y="216.4">100n</text>
<text x="18" y="223.5">100k</text>
<text x="50.1" y="227">33k</text>
<text x="50.1" y="223.8">R18</text>
<text x="108.8" y="236.2">MODE2</text>
<text x="113.2" y="239.4">100k</text>
<text x="14" y="249.9">CVD2</text>
<text x="50.1" y="249.9">47k</text>
<text x="50.1" y="246.7">R19</text>
<text x="17.7" y="253.8">J9</text>
<text x="19" y="257.4">D_2</text>
<text x="18" y="260.6">100k</text>
<text x="50.1" y="260.8">R20</text>
<text x="50.1" y="264.1">33k</text>
<text x="15.7" y="286.9">CVS1</text>
<text x="51.9" y="287">47k</text>
<text x="51.9" y="283.8">R21</text>
<text x="106.5" y="285.5">R22</text>
<text x="19.4" y="290.8">J10</text>
<text x="70.4" y="288.7">CVR1</text>
<text x="74.1" y="292.6">J11</text>
<text x="106.5" y="288.7">47k</text>
<text x="19.8" y="297.6">100k</text>
<text x="21" y="294.4">S_1</text>
<text x="51.9" y="297.9">R23</text>
<text x="74.4" y="299.4">100k</text>
<text x="75.5" y="296.2">R_1</text>
<text x="106.5" y="299.7">R24</text>
<text x="51.9" y="301.1">33k</text>
<text x="106.5" y="302.9">33k</text>
<text x="15.7" y="322.2">CVS2</text>
<text x="51.9" y="322.3">47k</text>
<text x="51.9" y="319.1">R25</text>
<text x="70.4" y="324">CVR2</text>
<text x="106.5" y="320.8">R26</text>
<text x="19.4" y="326.1">J12</text>
<text x="21" y="329.7">S_2</text>
<text x="74.1" y="327.9">J13</text>
<text x="106.5" y="324">47k</text>
<text x="19.8" y="332.9">100k</text>
<text x="51.9" y="333.2">R27</text>
<text x="74.4" y="334.7">100k</text>
<text x="75.5" y="331.4">R_2</text>
<text x="106.5" y="334.9">R28</text>
<text x="51.9" y="336.4">33k</text>
<text x="106.5" y="338.1">33k</text>
</g>
<g font-size="3.2" fill="#00f">
<text x="65" y="26.6">1</text>
<text x="69.5" y="28">A4 VCC</text>
<text x="84.7" y="26.6">16</text>
<text x="65" y="30.1">2</text>
<text x="65" y="33.6">3</text>
<text x="69.5" y="31.5">A6</text>
<text x="69.5" y="35">A</text>
<text x="78" y="35">A1</text>
<text x="78" y="31.5">A2</text>
<text x="84.7" y="33.6">14</text>
<text x="84.7" y="30.1">15</text>
<text x="218.7" y="35.4">3</text>
<text x="65" y="37.1">4</text>
<text x="65" y="40.7">5</text>
<text x="69.5" y="38.6">A7</text>
<text x="78" y="38.6">A0</text>
<text x="84.7" y="40.7">12</text>
<text x="84.7" y="37.1">13</text>
<text x="218.7" y="38.9">2</text>
<text x="65" y="44.2">6</text>
<text x="65" y="47.7">7</text>
<text x="69.5" y="42.1">A5</text>
<text x="69.5" y="45.6">E</text>
<text x="78" y="45.6">S0</text>
<text x="78" y="42.1">A3</text>
<text x="84.7" y="47.7">10</text>
<text x="84.7" y="44.2">11</text>
<text x="218.7" y="42.4">1</text>
<text x="65" y="51.3">8</text>
<text x="69.5" y="49.1">VEE</text>
<text x="69.5" y="52.7">GND S2</text>
<text x="78" y="49.1">S1</text>
<text x="84.7" y="51.3">9</text>
<text x="217" y="81.2">3</text>
<text x="217" y="88.3">1</text>
<text x="217" y="84.8">2</text>
<text x="33.5" y="130.6">3</text>
<text x="341.9" y="130.6">3</text>
<text x="33.5" y="137.7">1</text>
<text x="33.5" y="134.2">2</text>
<text x="288.7" y="134.2">6</text>
<text x="309" y="137.7">7</text>
<text x="341.9" y="137.7">1</text>
<text x="341.9" y="134.2">2</text>
<text x="288.7" y="141.2">5</text>
<text x="33.5" y="167.7">2</text>
<text x="33.5" y="164.1">3</text>
<text x="33.5" y="171.2">1</text>
<text x="343.7" y="183.6">3</text>
<text x="290.4" y="187.1">2</text>
<text x="310.8" y="190.6">1</text>
<text x="343.7" y="190.6">1</text>
<text x="343.7" y="187.1">2</text>
<text x="290.4" y="194.1">3</text>
<text x="33.5" y="201.2">3</text>
<text x="33.5" y="208.2">1</text>
<text x="33.5" y="204.7">2</text>
<text x="33.5" y="238.2">3</text>
<text x="33.5" y="245.3">1</text>
<text x="33.5" y="241.8">2</text>
<text x="35.3" y="275.3">3</text>
<text x="35.3" y="278.8">2</text>
<text x="90" y="280.6">2</text>
<text x="90" y="277">3</text>
<text x="35.3" y="282.3">1</text>
<text x="90" y="284.1">1</text>
<text x="35.3" y="310.6">3</text>
<text x="35.3" y="317.6">1</text>
<text x="35.3" y="314.1">2</text>
<text x="90" y="315.8">2</text>
<text x="90" y="312.3">3</text>
<text x="90" y="319.4">1</text>
</g>
<g font-size="3.2" fill="#8d2323">
<text x="127.9" y="58.3">16</text>
<text x="135.1" y="59.7">D13/SCK D12/MISO</text>
<text x="171.4" y="58.3">15</text>
<text x="127.9" y="65.4">18</text>
<text x="127.9" y="61.8">17</text>
<text x="135.1" y="63.3">3V3</text>
<text x="151.7" y="63.3">D11/MOSI</text>
<text x="171.4" y="61.8">14</text>
<text x="171.4" y="65.4">13</text>
<text x="127.9" y="68.9">19</text>
<text x="135.1" y="70.3">A0</text>
<text x="135.1" y="66.8">AREF</text>
<text x="161.8" y="66.8">D10</text>
<text x="163.8" y="70.3">D9</text>
<text x="171.4" y="68.9">12</text>
<text x="127.9" y="76">21</text>
<text x="127.9" y="72.4">20</text>
<text x="135.1" y="77.4">A2</text>
<text x="135.1" y="73.8">A1</text>
<text x="163.8" y="73.8">D8</text>
<text x="163.8" y="77.4">D7</text>
<text x="171.4" y="72.4">11</text>
<text x="171.4" y="76">10</text>
<text x="127.9" y="83">23</text>
<text x="127.9" y="79.5">22</text>
<text x="135.1" y="80.9">A3</text>
<text x="163.8" y="80.9">D6</text>
<text x="171.4" y="79.5">9</text>
<text x="171.4" y="83">8</text>
<text x="127.9" y="86.5">24</text>
<text x="135.1" y="87.9">A5</text>
<text x="135.1" y="84.4">A4</text>
<text x="163.8" y="84.4">D5</text>
<text x="163.8" y="87.9">D4</text>
<text x="171.4" y="86.5">7</text>
<text x="127.9" y="93.6">26</text>
<text x="127.9" y="90.1">25</text>
<text x="135.1" y="95">A7</text>
<text x="135.1" y="91.5">A6</text>
<text x="163.8" y="91.5">D3</text>
<text x="163.8" y="95">D2</text>
<text x="171.4" y="90.1">6</text>
<text x="171.4" y="93.6">5</text>
<text x="127.9" y="100.6">28</text>
<text x="127.9" y="97.1">27</text>
<text x="135.1" y="98.5">+5V</text>
<text x="161" y="98.5">GND</text>
<text x="171.4" y="97.1">4</text>
<text x="171.4" y="100.6">3</text>
<text x="127.9" y="107.7">30</text>
<text x="127.9" y="104.2">29</text>
<text x="135.1" y="105.6">GND</text>
<text x="135.1" y="102.1">RESET</text>
<text x="157.9" y="102.1">RESET</text>
<text x="158" y="105.6">D0/RX</text>
<text x="171.4" y="104.2">2</text>
<text x="171.4" y="107.7">1</text>
<text x="135.1" y="109.1">VIN</text>
<text x="158.2" y="109.1">D1/TX</text>
</g>
<g font-size="3.2" fill="#f00">
<text x="299.5" y="128.9" transform="rotate(-90 299.5 128.9)">8</text>
<text x="299.5" y="149.2" transform="rotate(-90 299.5 149.2)">4</text>
<text x="301.3" y="181.8" transform="rotate(-90 301.3 181.8)">8</text>
<text x="301.3" y="202.1" transform="rotate(-90 301.3 202.1)">4</text>
</g>
<g font-size="3.2">
<text x="177.7" y="151.8">1</text>
<text x="177.7" y="155.3">2</text>
<text x="177.7" y="158.9">3</text>
<text x="177.7" y="162.4">4</text>
<text x="177.7" y="165.9">5</text>
<text x="177.7" y="169.4">6</text>
<text x="177.7" y="173">7</text>
<text x="177.7" y="176.5">8</text>
<text x="177.7" y="180">9</text>
<text x="177.7" y="183.6">10</text>
</g>
<g font-size="2.5" fill="#838383">
<text x="301.3" y="51.6">POWER</text>
<text x="303.5" y="53.5">EURO</text>
</g>
<g font-size="2.1" fill="#a54b4b">
<text x="303.2" y="31.5">-12VIN</text>
<text x="305.9" y="38.5">GND</text>
<text x="302.4" y="45.6">+12VIN</text>
</g>
<g font-size="1.8">
<text x="198.4" y="113">3</text>
<text x="198.4" y="117.8">1</text>
<text x="206.5" y="116.4">2</text>
</g>
</svg>
